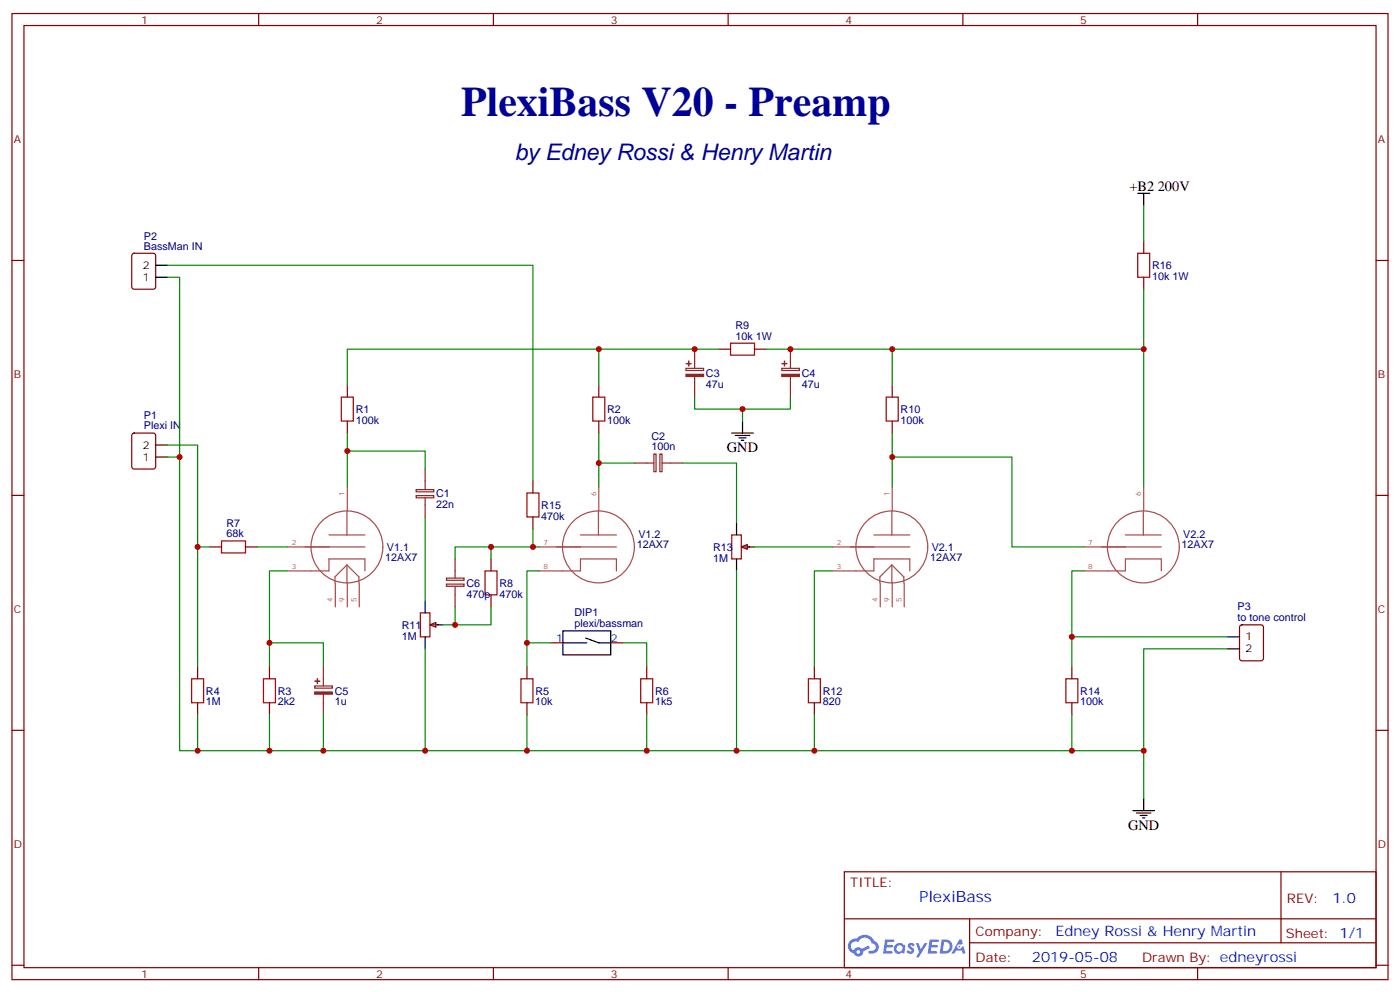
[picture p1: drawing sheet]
<svg xmlns="http://www.w3.org/2000/svg" width="412mm" height="292mm" viewBox="0 0 412 292" stroke-linecap="round" stroke-linejoin="round" font-family="sans-serif">
<g fill="none" stroke="#870000" stroke-width=".35">
<path d="M3.5 4h405.4v284.3h-405.4zM7.1 7.5h398.2v277.3h-398.2zM76.2 4v3.5M145.3 4v3.5M214.5 4v3.5M283.6 4v3.5M352.8 4v3.5M3.5 76.7h3.6M405.3 76.7h3.6M3.5 145.8h3.6M405.3 145.8h3.6M3.5 214.9h3.6"/>
<path d="M405.3 214.9h3.6M248.7 256.6h156.6v28.2h-156.6zM377.3 256.6v20.9M248.7 270.4h156.5M285.6 277.5h119.6M285.6 270.4v14.1M3.5 284.1h3.6M76.2 284.8v3.5M145.3 284.8v3.5M214.5 284.8v3.5M283.6 284.8v3.5M352.8 284.8v3.5"/>
<path d="M405.3 284.1h3.6"/>
</g>
<g fill="#5487ff">
<path d="M267.7 277.8a1.22 1.22 0 0 1 1.7 .2l-.4 .6a.47 .47 0 0 0-.3-.4 .47 .47 0 0 0-.5 .2l.1 .2a1.14 1.14 0 0 1 .8 1.8 1.14 1.14 0 0 1-1.9 0l-.2-.2 .5-.6 .7 .4a.29 .29 0 0 0 .3-.2 .29 .29 0 0 0-.2-.3 1.04 1.04 0 0 1-.6-1.7z"/>
<path d="M260.7 276.5h2.4l.3 .2-.2 .5h-1.8l-.1 .9h1.5l.3 .4-.3 .3h-1.6l-.2 1.1 1.7 .1 .2 .3-.2 .3-2.6 .1z"/>
<path d="M273.8 276.5h2.4l.3 .2-.1 .5h-1.8l-.2 .9h1.6l.3 .4-.4 .3h-1.6l-.1 1.1 1.7 .1 .2 .3-.2 .3-2.6 .1z"/>
<path d="M282.6 276.5h.7l.3 1.3-.6 .3a.69 .69 0 0 0-1 .3 .69 .69 0 0 0 .4 .9 .69 .69 0 0 0 .9-.6l.5-.3 .6 2.2h-.8l-.2-.8h-1.8l-.5 .8h-.8z"/>
<path d="M269.8 277.6h.8l.6 1.8 1.1-1.8h.9l-2.6 4.2h-.8l.9-1.6z"/>
<path d="M277.4 276.5l-.6 4.2h1.3a2.11 2.11 0 0 0 2.5-2.2 2.11 2.11 0 0 0-2.5-2zM278.1 277.2a1.39 1.39 0 0 1 1.7 1.5 1.39 1.39 0 0 1-1.8 1.2h-.3z"/>
<path d="M263.7 278.1a1.54 1.54 0 0 0-.1 2.2 1.54 1.54 0 0 0 2.2 .1l.6 .3 .3-2.3-.2-.3h-.4a1.49 1.49 0 0 0-2.4 0zM264 279.1a.94 .94 0 0 1 1.8 0 .94 .94 0 0 1-1.8 0z"/>
<path d="M250.4 276.9a2.18 2.18 0 0 0 1.1 3.7 1.44 1.44 0 0 0 1.6 .9 1.44 1.44 0 0 0 1.2-1.5l2-1-.5-.7-1.9 1a1.47 1.47 0 0 0-2.4 .4 1.39 1.39 0 0 1-.7-1.9 1.39 1.39 0 0 1 2-.5 2.12 2.12 0 0 1 2.2-1.3 2.12 2.12 0 0 1 1.9 1.7 1.14 1.14 0 0 1 1.1 1.4 1.14 1.14 0 0 1-1.7 .7 .43 .43 0 0 0-.5 .4 .43 .43 0 0 0 .4 .5 1.98 1.98 0 0 0 2.5-1.3 1.98 1.98 0 0 0-1.2-2.5 3.1 3.1 0 0 0-5.3-.7l-.9 .1zM252.3 280.2a.55 .55 0 0 1 1.1 0 .55 .55 0 0 1-1.1 0z"/>
<circle cx="282.6" cy="278.6" r=".26"/>
</g>
<g fill="none" stroke="#a64a4a" stroke-width=".35">
<path d="M96.9 157.4h10.6M102.2 150.4v7M102.3 143.3v7M171 157.4h10.6M176.3 150.4v7M176.4 143.3v7M257.4 157.4h10.6M262.7 150.4v7M262.8 143.3v7M331.5 157.4h10.6M336.8 150.4v7M336.9 143.3v7"/>
<path d="M84.7 168h12.2v-3.5h10.6v3.5M84.7 161h22.8M98.8 171.7v6.9M102.2 166.3v5.3M102.2 166.3l-3.5 3.5v1.8M102.2 166.3l3.5 3.5v1.8M102.3 171.7v6.9M105.8 171.7v6.9M112.8 161a10.6 10.6 0 0 0-15.5-9.4 10.6 10.6 0 0 0-1.2 18 10.6 10.6 0 0 0 16.6-7.2l.1-1.3M158.7 168h12.3v-3.5h10.6v3.5M158.7 161h22.9M186.9 161a10.6 10.6 0 0 0-15.5-9.4 10.6 10.6 0 0 0-1.2 18 10.6 10.6 0 0 0 16.6-7.2l.1-1.3"/>
<path d="M245.2 168h12.2v-3.5h10.6v3.5M245.2 161h22.8M259.3 171.7v6.9M262.7 166.3v5.3M262.7 166.3l-3.5 3.5v1.8M262.7 166.3l3.5 3.5v1.8M262.8 171.7v6.9M266.3 171.7v6.9M273.3 161a10.6 10.6 0 0 0-15.5-9.4 10.6 10.6 0 0 0-1.2 18 10.6 10.6 0 0 0 16.6-7.2l.1-1.3M319.3 168h12.2v-3.5h10.6v3.5M319.3 161h22.8M347.4 161a10.6 10.6 0 0 0-15.5-9.4 10.6 10.6 0 0 0-1.2 18 10.6 10.6 0 0 0 16.6-7.2l.1-1.3"/>
</g>
<g fill="none" stroke="#a10000" stroke-width=".35">
<path d="M335.1 74.5h3.6v7.1h-3.6zM100.5 116.9h3.6v7h-3.6zM174.6 116.9h3.6v7h-3.6zM215.2 101h7v3.5h-7zM261.1 116.9h3.5v7h-3.5zM65.3 159.2h7v3.5h-7zM155.2 145.1h3.5v7.1h-3.5zM215.5 157.4h2.9v7.1h-2.9zM142.9 168h3.5v7.1h-3.5zM56.4 199.8h3.6v7h-3.6zM77.6 199.8h3.5v7h-3.5zM123.8 180.4h2.8v7h-2.8z"/>
<path d="M153.5 199.8h3.5v7h-3.5zM188.7 199.8h3.6v7h-3.6zM238.1 199.8h3.6v7h-3.6zM314 199.8h3.5v7h-3.5z"/>
</g>
<g fill="none" stroke="#870000" stroke-width=".35">
<path d="M39 74.7l.5-.2h5.7l.6 .5 .1 9.4-.5 .7h-5.9l-.6-.4-.1-9.5zM336.9 71v3.5M336.9 81.6v3.5M102.3 113.3v3.6M176.4 113.3v3.6M211.7 102.8h3.5M222.2 102.8h3.6M262.8 113.3v3.6M39 127.7l.5-.2h5.7l.6 .4 .1 9.4-.5 .7h-5.9l-.6-.4-.1-9.4zM102.3 123.9v3.6M176.4 123.9v3.6M262.8 123.9v3.6"/>
<path d="M157 141.6v3.5M157 152.2v3.5M61.7 161h3.6M72.3 161h3.5M144.6 164.5v3.5M144.6 175.1v3.5M218.4 161l1.7-.7v1.4zM218.7 161h2.1M58.2 196.3v3.5M79.4 196.3v3.5M126.6 183.9l1.8-.7v1.4zM127 183.9h2.1"/>
<path d="M155.2 196.3v3.5M162.3 189.2h3.5M179.9 189.2h3.5M190.5 196.3v3.5M239.9 196.3v3.5M315.7 196.3v3.5M365.4 184.1l.4-.2h5.7l.6 .4 .1 9.5-.5 .6-5.9 .1-.6-.5-.1-9.4zM58.2 206.8v3.6M79.4 206.8v3.6M155.2 206.8v3.6M190.5 206.8v3.6M239.9 206.8v3.6"/>
<path d="M315.7 206.8v3.6"/>
</g>
<g fill="none" stroke="#000" stroke-width=".35">
<path d="M335.1 56.9h3.6M336.9 56.9v3.5M45.9 78.1h3.5M45.9 81.6h3.5M45.9 134.5h3.5M45.9 131h3.5M215.5 127.5h6.4M216.6 128.2h4.2M217.7 128.9h2.1M218.4 129.6h.7M218.7 123.9v3.6M217 153.9v3.5"/>
<path d="M125.2 176.8v3.6M217 164.5v3.5M220.5 161h1.7M125.2 187.4v3.6M128.8 183.9h1.7M165.8 185.7h14.1v7h-14.1zM165.8 189.2h7.1M172.5 187.8l3.9 1.4h3.5M361.6 187.4h3.5M361.6 191h3.5M333.7 238.6h6.4M334.8 239.3h4.2"/>
<path d="M335.8 240h2.2M336.9 235.1v3.5M336.5 240.7h.8"/>
</g>
<g fill="none" stroke="#8c2424" stroke-width=".35">
<path d="M202.1 108.4h5.2v.6h-5.2zM204.6 102.8v5.6M204.6 110.9v6M230.3 108.4h5.2v.6h-5.2zM232.8 102.8v5.6M232.8 110.9v6M125.2 138v6M187 136.3h5.6M192.6 133.6h.7v5.2h-.7zM194.4 133.6h.6v5.2h-.6zM195.1 136.3h6M122.6 144.1h5.2v.6h-5.2z"/>
<path d="M122.6 145.9h5.2v.6h-5.2zM125.2 146.5v5.7M131.5 171.9h5.2v.6h-5.2zM131.5 170.1h5.2v.7h-5.2zM134.1 164.5v5.6M134.1 172.6v6M95.2 196.3v5.6M92.7 201.9h5.2v.6h-5.2zM95.2 204.4v6"/>
</g>
<g fill="#8c2424" stroke="#8c2424" stroke-width=".35">
<path d="M202.1 110.2h5.2v.6h-5.2z"/>
<path d="M202.1 107h1.5z"/>
<path d="M202.8 106.3l.1 1.4z"/>
<path d="M230.3 110.2h5.2v.6h-5.2z"/>
<path d="M230.4 107h1.4z"/>
<path d="M231.1 106.3v1.4z"/>
<path d="M92.7 203.7h5.2v.6h-5.2z"/>
<path d="M92.8 200.5h1.4z"/>
<path d="M93.5 199.8v1.4z"/>
</g>
<g fill="none" stroke="#008700" stroke-width=".35">
<path d="M49.4 78.1h107.6v63.5M336.9 60.4v10.6M49.4 81.6h3.5v139.3h5.3M336.9 85.1v58.2M102.3 113.3v-10.5h74.1v10.5M176.4 102.8h35.3M204.6 116.9v3.5h28.2v-3.5M225.8 102.8h37v10.5M262.8 102.8h74.1M49.4 131h8.8v30M49.4 134.5h3.5M102.3 132.8h22.9v5.2"/>
<path d="M102.3 127.5v15.8M176.4 127.5v15.8M176.4 136.3h10.6M201.1 136.3h15.9v17.6M218.7 120.4v3.5M262.8 134.5h35.3v26.5h21.2M262.8 127.5v15.8M125.2 152.2v24.6M157 155.7v5.3M61.7 161h-3.5v35.3M75.8 161h8.9M84.7 168h-5.3v28.3"/>
<path d="M134.1 178.6v5.3h10.5v-5.3M144.6 161v3.5M158.7 168h-3.5v28.3M158.7 161h-24.6v3.5M217 168v52.9M222.2 161h23M245.2 168h-5.3v28.3M319.3 168h-3.6v28.3M79.4 189.2h15.8v7.1M125.2 191v29.9M130.5 183.9h3.6M155.2 189.2h7.1"/>
<path d="M183.4 189.2h7.1v7.1M315.7 187.4h45.9M361.6 191h-24.7v29.9M58.2 210.4v10.5h132.3v-10.5M79.4 210.4v10.5M95.2 210.4v10.5M155.2 210.4v10.5M239.9 210.4v10.5h-49.4M315.7 210.4v10.5h-75.8M315.7 220.9h21.2v14.2"/>
</g>
<g fill="#c00">
<circle cx="134.1" cy="183.9" r=".88"/>
<circle cx="157" cy="161" r=".88"/>
<circle cx="315.7" cy="187.4" r=".88"/>
<circle cx="52.9" cy="134.5" r=".88"/>
<circle cx="95.3" cy="220.9" r=".88"/>
<circle cx="239.9" cy="220.9" r=".88"/>
<circle cx="217" cy="220.9" r=".88"/>
<circle cx="190.5" cy="220.9" r=".88"/>
<circle cx="232.8" cy="102.8" r=".88"/>
<circle cx="218.7" cy="120.4" r=".88"/>
<circle cx="176.4" cy="102.8" r=".88"/>
<circle cx="155.2" cy="189.2" r=".88"/>
<circle cx="155.2" cy="220.9" r=".88"/>
<circle cx="79.4" cy="220.9" r=".88"/>
<circle cx="176.4" cy="136.3" r=".88"/>
<circle cx="204.6" cy="102.8" r=".88"/>
<circle cx="262.8" cy="134.5" r=".88"/>
<circle cx="315.7" cy="220.9" r=".88"/>
<circle cx="79.4" cy="189.2" r=".88"/>
<circle cx="58.2" cy="161" r=".88"/>
<circle cx="58.2" cy="220.9" r=".88"/>
<circle cx="336.9" cy="220.9" r=".88"/>
<circle cx="144.6" cy="161" r=".88"/>
<circle cx="125.2" cy="220.9" r=".88"/>
<circle cx="102.3" cy="132.8" r=".88"/>
<circle cx="336.9" cy="102.8" r=".88"/>
<circle cx="262.8" cy="102.8" r=".88"/>
</g>
<text font-size="12.3" fill="#009" x="135.8" y="34.2">PlexiBass V20 - Preamp</text>
<text font-size="6.7" fill="#009" x="151.7" y="47.1">by Edney Rossi &amp; Henry Martin</text>
<text font-size="4.6" fill="#00f" x="270.8" y="265.6">PlexiBass</text>
<g font-size="4.2">
<text x="332.7" y="56.2">+B2 200V</text>
<text x="214.1" y="133.1">GND</text>
<text x="332.3" y="244.2">GND</text>
</g>
<g font-size="4.2" fill="#00f">
<text x="392.5" y="265.8">1.0</text>
<text x="310.9" y="275.4">Edney Rossi &amp; Henry Martin</text>
<text x="304" y="283.2">2019-05-08</text>
</g>
<g font-size="3.9" fill="#800">
<text x="250.5" y="261.2">TITLE:</text>
<text x="379.1" y="265.8">REV:</text>
<text x="287.4" y="275.4">Company:</text>
<text x="378.7" y="276">Sheet: 1/1</text>
<text x="287.4" y="283">Date:</text>
<text x="336.4" y="283.1">Drawn By: edneyrossi</text>
</g>
<g font-size="3.2" fill="#800">
<text x="41.6" y="7">1</text>
<text x="110.8" y="7">2</text>
<text x="179.9" y="7">3</text>
<text x="249.1" y="7">4</text>
<text x="318.2" y="7">5</text>
<text x="4.1" y="42.1">A</text>
<text x="405.9" y="42.1">A</text>
<text x="4.1" y="111.2">B</text>
<text x="405.9" y="111.2">B</text>
<text x="4.1" y="180.4">C</text>
<text x="405.9" y="180.4">C</text>
<text x="4.1" y="249.5">D</text>
<text x="405.9" y="249.5">D</text>
<text x="41.6" y="287.8">1</text>
<text x="110.8" y="287.8">2</text>
<text x="179.9" y="287.8">3</text>
<text x="249.1" y="287.8">4</text>
<text x="318.2" y="287.8">5</text>
</g>
<g font-size="3.2" fill="#000080">
<text x="42.4" y="70.5">P2</text>
<text x="42.4" y="73.5">BassMan IN</text>
<text x="339.4" y="82.3">10k 1W</text>
<text x="339.4" y="79.1">R16</text>
<text x="216.6" y="99.9">10k 1W</text>
<text x="216.6" y="96.8">R9</text>
<text x="208" y="111">C3</text>
<text x="236.2" y="111">C4</text>
<text x="208" y="114.1">47u</text>
<text x="236.2" y="114.1">47u</text>
<text x="42.4" y="123.5">P1</text>
<text x="104.8" y="124.7">100k</text>
<text x="104.8" y="121.5">R1</text>
<text x="178.9" y="124.7">100k</text>
<text x="178.9" y="121.5">R2</text>
<text x="265.3" y="124.7">100k</text>
<text x="265.3" y="121.5">R10</text>
<text x="42.4" y="126.4">Plexi IN</text>
<text x="191.9" y="129.4">C2</text>
<text x="191.9" y="132.6">100n</text>
<text x="128.5" y="149.5">22n</text>
<text x="128.5" y="146.2">C1</text>
<text x="159.5" y="149.8">R15</text>
<text x="66.7" y="155">R7</text>
<text x="159.5" y="153">470k</text>
<text x="66.7" y="158.2">68k</text>
<text x="187.6" y="161.2">12AX7</text>
<text x="188" y="158.3">V1.2</text>
<text x="348.1" y="161.2">12AX7</text>
<text x="348.5" y="158.3">V2.2</text>
<text x="113.5" y="165.1">12AX7</text>
<text x="114" y="162.2">V1.1</text>
<text x="210.1" y="165.3">1M</text>
<text x="210.1" y="162.1">R13</text>
<text x="274" y="165.1">12AX7</text>
<text x="274.5" y="162.2">V2.1</text>
<text x="137.4" y="172.7">C6</text>
<text x="147.1" y="172.7">R8</text>
<text x="137.4" y="175.9">470p</text>
<text x="147.1" y="175.9">470k</text>
<text x="364.5" y="179.7">P3</text>
<text x="118.3" y="185">R11</text>
<text x="169.2" y="181.4">DIP1</text>
<text x="169.2" y="184.6">plexi/bassman</text>
<text x="364.5" y="182.8">to tone control</text>
<text x="118.3" y="188.3">1M</text>
<text x="60.7" y="207.6">1M</text>
<text x="60.7" y="204.5">R4</text>
<text x="81.8" y="207.6">2k2</text>
<text x="81.8" y="204.5">R3</text>
<text x="98.6" y="207.6">1u</text>
<text x="98.6" y="204.5">C5</text>
<text x="157.7" y="207.6">10k</text>
<text x="157.7" y="204.5">R5</text>
<text x="193" y="207.6">1k5</text>
<text x="193" y="204.5">R6</text>
<text x="242.4" y="207.6">820</text>
<text x="242.4" y="204.5">R12</text>
<text x="318.2" y="207.6">100k</text>
<text x="318.2" y="204.5">R14</text>
</g>
<g font-size="3.2">
<text x="42.1" y="82.7">1</text>
<text x="42.1" y="79.1">2</text>
<text x="42.1" y="135.6">1</text>
<text x="42.1" y="132">2</text>
<text x="366.9" y="188.5">1</text>
<text x="366.9" y="192">2</text>
</g>
<g font-size="3.2" fill="#00f">
<text x="163.8" y="188.8">1</text>
<text x="179.9" y="188.8">2</text>
</g>
<g font-size="2.1" fill="#a54b4b">
<text x="101.5" y="146.1" transform="rotate(-90 101.5 146.1)">1</text>
<text x="175.6" y="146.1" transform="rotate(-90 175.6 146.1)">6</text>
<text x="262" y="146.1" transform="rotate(-90 262 146.1)">1</text>
<text x="336.1" y="146.1" transform="rotate(-90 336.1 146.1)">6</text>
<text x="86" y="160.3">2</text>
<text x="160.1" y="160.3">7</text>
<text x="246.5" y="160.3">2</text>
<text x="320.6" y="160.3">7</text>
<text x="86" y="167.3">3</text>
<text x="160.1" y="167.3">8</text>
<text x="246.5" y="167.3">3</text>
<text x="320.6" y="167.3">8</text>
<text x="98" y="177.2" transform="rotate(-90 98 177.2)">4</text>
<text x="101.5" y="177.2" transform="rotate(-90 101.5 177.2)">9</text>
<text x="105" y="177.2" transform="rotate(-90 105 177.2)">5</text>
<text x="258.5" y="177.2" transform="rotate(-90 258.5 177.2)">4</text>
<text x="262" y="177.2" transform="rotate(-90 262 177.2)">9</text>
<text x="265.5" y="177.2" transform="rotate(-90 265.5 177.2)">5</text>
</g>
</svg>
